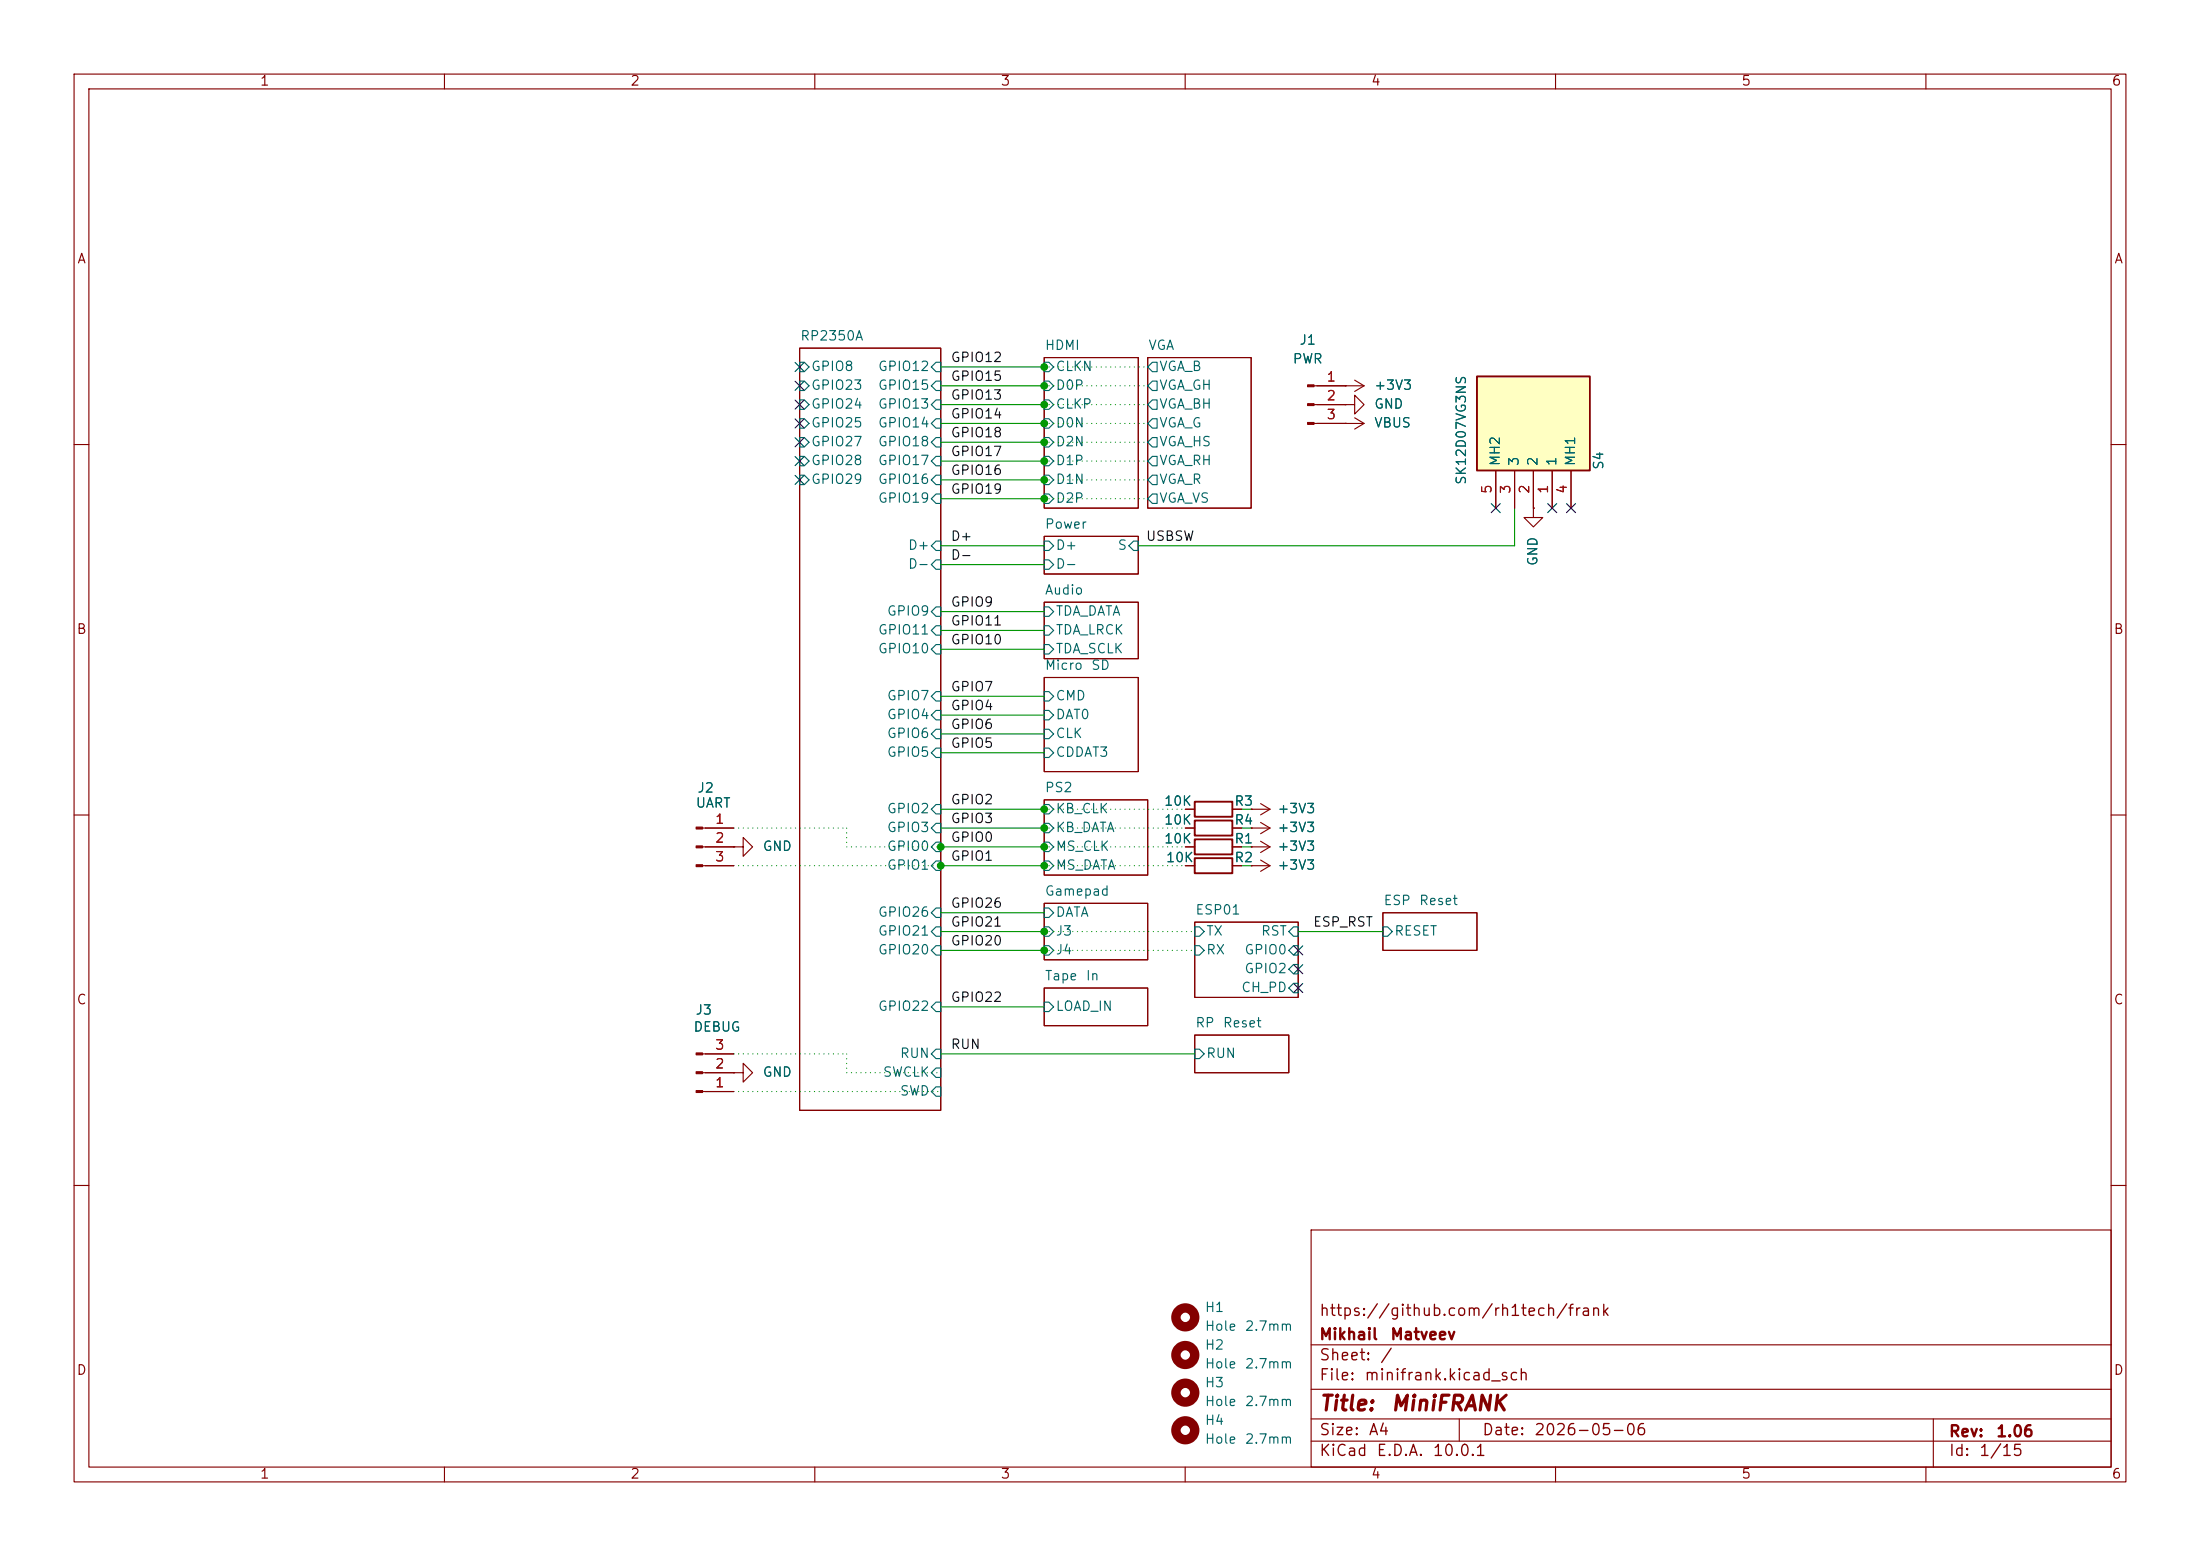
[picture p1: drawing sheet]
<svg xmlns="http://www.w3.org/2000/svg" width="297mm" height="210mm" viewBox="0 0 297 210" stroke-linecap="round" stroke-linejoin="round" font-family="sans-serif">
<g fill="none" stroke="#840000" stroke-width=".15">
<path d="M10 10h277v190h-277zM12 12h273v186h-273zM60 10v2M110 10v2M160 10v2M210 10v2M260 10v2M107.9 47h19.1v102.9h-19.1zM141 48.3h12.7v20.3h-12.7zM154.9 48.3h14v20.3h-14zM177.4 52.1h6.7M177.4 54.6h4.2"/>
<path d="M177.4 57.2h6.7M181.6 54.6h1.3v-1.3l1.2 1.3-1.2 1.3v-1.3M181.6 54.6h.1M181.6 52.1h.1M181.6 57.2h.1M182.9 51.3l1.2 .8M182.9 56.4l1.2 .8M184.1 52.1l-1.2 .7M184.1 57.2l-1.2 .7M10 60h2M141 72.4h12.7v5.1h-12.7zM207 68.6v1.3h1.3l-1.3 1.2-1.3-1.2h1.3"/>
<path d="M207 68.6h.1M285 60h2M141 91.4h12.7v12.7h-12.7zM141 81.3h12.7v7.6h-12.7zM10 110h2M94.8 111.8h4.3M94.8 114.3h4.3M94.8 116.8h4.3M99.1 114.3h1.2v-1.3l1.3 1.3-1.3 1.3v-1.3M99.1 114.3h.1M141 108h13.9v10.1h-13.9zM160 109.2h1.3"/>
<path d="M160 111.8h1.3M160 114.3h1.3M160 116.8h1.3M166.4 109.2h1.2M166.4 111.8h1.2M166.4 114.3h1.2M166.4 116.8h1.2M168.9 109.2h.1M168.9 114.3h.1M168.9 111.8h.1M168.9 116.8h.1M168.9 109.2h2.5"/>
<path d="M168.9 111.8h2.5M168.9 114.3h2.5M168.9 116.8h2.5M170.2 108.5l1.2 .7M170.2 113.5l1.2 .8M170.2 111l1.2 .8M170.2 116.1l1.2 .7M171.4 109.2l-1.2 .8M171.4 114.3l-1.2 .8M171.4 111.8l-1.2 .7M171.4 116.8l-1.2 .8M285 110h2"/>
<path d="M141 121.9h13.9v7.6h-13.9zM141 133.4h13.9v5h-13.9zM161.3 124.5h14v10.1h-14zM161.3 139.7h12.7v5.1h-12.7zM186.7 123.2h12.7v5.1h-12.7zM94.8 147.3h4.3M94.8 144.8h4.3M94.8 142.2h4.3M99.1 144.8h1.2v-1.3l1.3 1.3-1.3 1.3v-1.3M99.1 144.8h.1M10 160h2M177 166h108v32h-108z"/>
<path d="M285 160h2M60 198v2M110 198v2M160 198v2M177 194.5h108M177 191.5h108M177 187.5h108M177 181.5h108M197 191.5v3M210 198v2M260 198v2M261 191.5v6.5"/>
</g>
<g fill="none" stroke="#006464" stroke-width=".15">
<path d="M107.9 48.9h.7l.6 .6-.6 .7h-.7zM107.9 51.4h.7l.6 .7-.6 .6h-.7zM107.9 54h.7l.6 .6-.6 .6h-.7zM107.9 56.5h.7l.6 .7-.6 .6h-.7zM107.9 59.1h.7l.6 .6-.6 .6h-.7zM126.4 48.9h.6v1.3h-.6l-.7-.7zM126.4 54h.6v1.2h-.6l-.7-.6zM126.4 56.5h.6v1.3h-.6l-.7-.6zM126.4 51.4h.6v1.3h-.6l-.7-.6zM126.4 59.1h.6v1.2h-.6l-.7-.6zM141 48.9h.6l.6 .6-.6 .7h-.6zM141 51.4h.6l.6 .7-.6 .6h-.6z"/>
<path d="M141 54h.6l.6 .6-.6 .6h-.6zM141 56.5h.6l.6 .7-.6 .6h-.6zM141 59.1h.6l.6 .6-.6 .6h-.6zM154.9 49.5l.7-.6h.6v1.3h-.6zM154.9 57.2l.7-.7h.6v1.3h-.6zM154.9 59.7l.7-.6h.6v1.2h-.6zM155.6 54h.6v1.2h-.6l-.7-.6zM155.6 51.4h.6v1.3h-.6l-.7-.6zM107.9 61.6h.7l.6 .6-.6 .7h-.7zM107.9 64.1h.7l.6 .7-.6 .6h-.7zM126.4 73h.6v1.3h-.6l-.7-.6zM126.4 75.6h.6v1.2h-.6l-.7-.6z"/>
<path d="M126.4 64.1h.6v1.3h-.6l-.7-.6zM126.4 61.6h.6v1.3h-.6l-.7-.7zM126.4 66.7h.6v1.2h-.6l-.7-.6zM141 61.6h.6l.6 .6-.6 .7h-.6zM141 64.1h.6l.6 .7-.6 .6h-.6zM141 66.7h.6l.6 .6-.6 .6h-.6zM141 73h.6l.6 .7-.6 .6h-.6zM141 75.6h.6l.6 .6-.6 .6h-.6zM153 73h.7v1.3h-.7l-.6-.6zM154.9 64.8l.7-.7h.6v1.3h-.6zM154.9 62.2l.7-.6h.6v1.3h-.6zM154.9 67.3l.7-.6h.6v1.2h-.6z"/>
<path d="M126.4 95.9h.6v1.3h-.6l-.7-.7zM126.4 98.4h.6v1.3h-.6l-.7-.6zM126.4 93.3h.6v1.3h-.6l-.7-.6zM126.4 81.9h.6v1.3h-.6l-.7-.6zM126.4 87h.6v1.3h-.6l-.7-.7zM126.4 84.5h.6v1.2h-.6l-.7-.6zM141 93.3h.6l.6 .7-.6 .6h-.6zM141 95.9h.6l.6 .6-.6 .7h-.6zM141 98.4h.6l.6 .7-.6 .6h-.6zM141 81.9h.6l.6 .7-.6 .6h-.6zM141 84.5h.6l.6 .6-.6 .6h-.6zM141 87h.6l.6 .6-.6 .7h-.6z"/>
<path d="M126.4 113.7h.6v1.2h-.6l-.7-.6zM126.4 116.2h.6v1.3h-.6l-.7-.7zM126.4 108.6h.6v1.3h-.6l-.7-.7zM126.4 111.1h.6v1.3h-.6l-.7-.6zM126.4 101h.6v1.2h-.6l-.7-.6zM141 101h.6l.6 .6-.6 .6h-.6zM141 108.6h.6l.6 .6-.6 .7h-.6zM141 111.1h.6l.6 .7-.6 .6h-.6zM141 113.7h.6l.6 .6-.6 .6h-.6zM141 116.2h.6l.6 .6-.6 .7h-.6zM126.4 127.6h.6v1.3h-.6l-.7-.6zM126.4 125.1h.6v1.3h-.6l-.7-.7z"/>
<path d="M126.4 135.3h.6v1.2h-.6l-.7-.6zM126.4 122.6h.6v1.2h-.6l-.7-.6zM141 122.6h.6l.6 .6-.6 .6h-.6zM141 125.1h.6l.6 .6-.6 .7h-.6zM141 127.6h.6l.6 .7-.6 .6h-.6zM141 135.3h.6l.6 .6-.6 .6h-.6zM161.3 127.6h.6l.7 .7-.7 .6h-.6zM161.3 125.1h.6l.7 .6-.7 .7h-.6zM174.6 132.7h.7v1.3h-.7l-.6-.6zM174.6 127.6h.7v1.3h-.7l-.6-.6zM174.6 130.2h.7v1.2h-.7l-.6-.6zM174.6 125.1h.7v1.3h-.7l-.6-.7z"/>
<path d="M186.7 125.1h.6l.7 .6-.7 .7h-.6zM126.4 141.6h.6v1.3h-.6l-.7-.7zM126.4 144.1h.6v1.3h-.6l-.7-.6zM126.4 146.7h.6v1.3h-.6l-.7-.7zM161.3 141.6h.6l.7 .6-.7 .7h-.6z"/>
</g>
<g fill="none" stroke="#840000" stroke-width="1.3">
<circle cx="160" cy="177.8" r="1.27"/>
<circle cx="160" cy="188" r="1.27"/>
<circle cx="160" cy="193" r="1.27"/>
</g>
<path d="M161.3 110.7h5.1v2.1h-5.1zM161.3 113.3h5.1v2h-5.1zM161.3 115.8h5.1v2.1h-5.1zM161.3 108.2h5.1v2h-5.1z" fill="none" stroke="#840000" stroke-width=".25"/>
<g fill="#840000" stroke="#840000" stroke-width=".15">
<path d="M94 147.2h.8v.2h-.8z"/>
<path d="M94 144.7h.8v.2h-.8z"/>
<path d="M94 142.1h.8v.3h-.8z"/>
<path d="M176.5 51.9h.9v.3h-.9z"/>
<path d="M176.5 54.5h.9v.2h-.9z"/>
<path d="M176.5 57h.9v.3h-.9z"/>
<path d="M94 111.6h.8v.3h-.8z"/>
<path d="M94 114.2h.8v.2h-.8z"/>
<path d="M94 116.7h.8v.3h-.8z"/>
</g>
<path d="M199.4 50.8h15.2v12.7h-15.2z" fill="#ffffc2"/>
<path d="M199.4 50.8h15.2v12.7h-15.2z" fill="none" stroke="#840000" stroke-width=".25"/>
<g fill="none" stroke="#840000" stroke-width=".15">
<path d="M177.8 52.1h3.8M177.8 54.6h3.8M177.8 57.2h3.8M181.6 54.6h.1M181.6 52.1h.1M181.6 57.2h.1M201.9 63.5v5.1M204.5 63.5v5.1M207 68.6h.1M207 63.5v5.1M209.5 63.5v5.1M212.1 63.5v5.1"/>
<path d="M95.2 111.8h3.9M95.2 114.3h3.9M95.2 116.8h3.9M99.1 114.3h.1M160 111.8h1.3M160 114.3h1.3M160 116.8h1.3M160 109.2h1.3M166.4 111.8h1.2M166.4 114.3h1.2M166.4 116.8h1.2M166.4 109.2h1.2"/>
<path d="M168.9 116.8h.1M168.9 111.8h.1M168.9 114.3h.1M168.9 109.2h.1M95.2 147.3h3.9M95.2 144.8h3.9M95.2 142.2h3.9M99.1 144.8h.1"/>
</g>
<circle cx="160" cy="182.9" r="1.27" fill="none" stroke="#840000" stroke-width="1.3"/>
<g fill="none" stroke="#009600" stroke-width=".15">
<path d="M127 52.1h14M127 49.5h14M127 54.6h14M127 59.7h14M127 57.2h14M127 67.3h14M127 76.2h14M127 73.7h14M127 62.2h14M127 64.8h14M204.5 68.6v5.1h-50.8M127 94h14"/>
<path d="M127 96.5h14M127 87.6h14M127 82.6h14M127 85.1h14M127 99.1h14M127 114.3h14M127 109.2h14M127 111.8h14M127 116.8h14M127 101.6h14M167.6 114.3h1.3M167.6 109.2h1.3"/>
<path d="M167.6 111.8h1.3M167.6 116.8h1.3M127 125.7h14M127 135.9h14M127 123.2h14M127 128.3h14M175.3 125.7h11.4M127 142.2h34.3"/>
</g>
<g fill="none" stroke="#009600" stroke-width=".15" stroke-dasharray="0 .6">
<path d="M141 49.5h13.9M141 54.6h13.9M141 59.7h13.9M141 52.1h13.9M141 57.2h13.9M141 62.2h13.9M141 67.3h13.9M141 64.8h13.9M99.1 111.8h15.2M99.1 116.8h27.9M114.3 114.3h12.7M114.3 111.8v2.5"/>
<path d="M141 111.8h19M141 116.8h19M141 114.3h19M141 109.2h19M141 125.7h20.3M141 128.3h20.3M99.1 147.3h27.9M99.1 142.2h15.2M114.3 144.8h12.7M114.3 142.2v2.6"/>
</g>
<g fill="none" stroke="#000084" stroke-width=".15">
<path d="M107.3 56.5l1.3 1.3M107.3 54l1.3 1.2M107.3 59.1l1.3 1.2M107.3 51.5l1.3 1.2M107.3 48.9l1.3 1.2M108.6 56.5l-1.3 1.3M108.6 54l-1.3 1.2M108.6 59.1l-1.3 1.2M108.6 51.5l-1.3 1.2M108.6 48.9l-1.3 1.2M107.3 64.2l1.3 1.2M107.3 61.6l1.3 1.2"/>
<path d="M108.6 64.2l-1.3 1.2M108.6 61.6l-1.3 1.2M201.3 68l1.2 1.2M202.5 68l-1.2 1.2M208.9 68l1.3 1.2M210.2 68l-1.3 1.2M211.5 68l1.2 1.2M212.7 68l-1.2 1.2M174.7 130.2l1.2 1.2M174.7 127.7l1.2 1.2M174.7 132.7l1.2 1.3M175.9 130.2l-1.2 1.2"/>
<path d="M175.9 127.7l-1.2 1.2M175.9 132.7l-1.2 1.3"/>
</g>
<g fill="#009600" stroke="#009600" stroke-width=".14">
<circle cx="141" cy="57.2" r=".46"/>
<circle cx="141" cy="49.5" r=".46"/>
<circle cx="141" cy="52.1" r=".46"/>
<circle cx="141" cy="54.6" r=".46"/>
<circle cx="141" cy="62.2" r=".46"/>
<circle cx="141" cy="67.3" r=".46"/>
<circle cx="141" cy="64.8" r=".46"/>
<circle cx="141" cy="128.3" r=".46"/>
<circle cx="141" cy="125.7" r=".46"/>
<circle cx="141" cy="116.8" r=".46"/>
<circle cx="141" cy="111.8" r=".46"/>
<circle cx="141" cy="109.2" r=".46"/>
<circle cx="127" cy="114.3" r=".46"/>
<circle cx="127" cy="116.8" r=".46"/>
<circle cx="141" cy="114.3" r=".46"/>
<circle cx="141" cy="59.7" r=".46"/>
</g>
<g font-size="2" fill="#840000">
<text x="178" y="190.9">Title:</text>
<text x="187.7" y="190.9">MiniFRANK</text>
</g>
<g font-size="1.5" fill="#840000">
<text x="178" y="178">https://github.com/rh1tech/frank</text>
<text x="178" y="184">Sheet:</text>
<text x="178" y="181.2">Mikhail</text>
<text x="186.2" y="184">/</text>
<text x="187.6" y="181.2">Matveev</text>
<text x="178" y="186.7">File:</text>
<text x="184.1" y="186.7">minifrank.kicad_sch</text>
<text x="178" y="196.9">KiCad</text>
<text x="178" y="194.1">Size:</text>
<text x="184.7" y="194.1">A4</text>
<text x="185.7" y="196.9">E.D.A.</text>
<text x="193.3" y="196.9">10.0.1</text>
<text x="200" y="194.1">Date:</text>
<text x="207" y="194.1">2026-05-06</text>
<text x="263" y="194.3">Rev:</text>
<text x="263" y="196.9">Id:</text>
<text x="267.1" y="196.9">1/15</text>
<text x="269.4" y="194.3">1.06</text>
</g>
<g font-size="1.3" fill="#840000">
<text x="35" y="11.9">1</text>
<text x="85" y="11.9">2</text>
<text x="135" y="11.9">3</text>
<text x="185" y="11.9">4</text>
<text x="235" y="11.9">5</text>
<text x="285" y="11.9">6</text>
<text x="10.3" y="35.9">A</text>
<text x="285.3" y="35.9">A</text>
<text x="10.3" y="85.9">B</text>
<text x="285.3" y="85.9">B</text>
<text x="10.3" y="135.9">C</text>
<text x="285.3" y="135.9">C</text>
<text x="10.3" y="185.9">D</text>
<text x="285.3" y="185.9">D</text>
<text x="35" y="199.9">1</text>
<text x="85" y="199.9">2</text>
<text x="135" y="199.9">3</text>
<text x="185" y="199.9">4</text>
<text x="235" y="199.9">5</text>
<text x="285" y="199.9">6</text>
</g>
<g font-size="1.3" fill="#006464">
<text x="107.9" y="46.3">RP2350A</text>
<text x="141" y="47.5">HDMI</text>
<text x="154.9" y="47.5">VGA</text>
<text x="175.3" y="46.8">J1</text>
<text x="109.4" y="50.4">GPIO8</text>
<text x="109.4" y="52.9">GPIO23</text>
<text x="118.4" y="50.4">GPIO12</text>
<text x="118.4" y="52.9">GPIO15</text>
<text x="142.4" y="50.4">CLKN</text>
<text x="142.4" y="52.9">D0P</text>
<text x="156.4" y="50.4">VGA_B</text>
<text x="156.4" y="52.9">VGA_GH</text>
<text x="174.4" y="49.4">PWR</text>
<text x="185.4" y="52.9">+3V3</text>
<text x="109.4" y="55.5">GPIO24</text>
<text x="109.4" y="58">GPIO25</text>
<text x="118.4" y="55.5">GPIO13</text>
<text x="118.4" y="58">GPIO14</text>
<text x="142.4" y="55.5">CLKP</text>
<text x="142.4" y="58">D0N</text>
<text x="156.4" y="55.5">VGA_BH</text>
<text x="156.4" y="58">VGA_G</text>
<text x="185.4" y="55.5">GND</text>
<text x="185.4" y="58">VBUS</text>
<text x="109.4" y="60.6">GPIO27</text>
<text x="109.4" y="63.1">GPIO28</text>
<text x="109.4" y="65.6">GPIO29</text>
<text x="118.4" y="65.6">GPIO16</text>
<text x="118.4" y="63.1">GPIO17</text>
<text x="118.4" y="60.6">GPIO18</text>
<text x="142.4" y="60.6">D2N</text>
<text x="142.4" y="63.1">D1P</text>
<text x="142.4" y="65.6">D1N</text>
<text x="156.4" y="60.6">VGA_HS</text>
<text x="156.4" y="65.6">VGA_R</text>
<text x="156.4" y="63.1">VGA_RH</text>
<text x="198.2" y="65.5" transform="rotate(-90 198.2 65.5)">SK12D07VG3NS</text>
<text x="202.8" y="63" transform="rotate(-90 202.8 63)">MH2</text>
<text x="205.3" y="63" transform="rotate(-90 205.3 63)">3</text>
<text x="207.9" y="63" transform="rotate(-90 207.9 63)">2</text>
<text x="210.4" y="63" transform="rotate(-90 210.4 63)">1</text>
<text x="213" y="63" transform="rotate(-90 213 63)">MH1</text>
<text x="216.8" y="63.5" transform="rotate(-90 216.8 63.5)">S4</text>
<text x="118.4" y="68.2">GPIO19</text>
<text x="141" y="71.7">Power</text>
<text x="142.4" y="68.2">D2P</text>
<text x="156.4" y="68.2">VGA_VS</text>
<text x="122.5" y="74.5">D+</text>
<text x="122.5" y="77.1">D-</text>
<text x="142.4" y="74.5">D+</text>
<text x="142.4" y="77.1">D-</text>
<text x="150.8" y="74.5">S</text>
<text x="207.9" y="76.5" transform="rotate(-90 207.9 76.5)">GND</text>
<text x="119.7" y="83.4">GPIO9</text>
<text x="141" y="80.6">Audio</text>
<text x="142.4" y="83.4">TDA_DATA</text>
<text x="118.4" y="88.5">GPIO10</text>
<text x="118.4" y="86">GPIO11</text>
<text x="142.4" y="86">TDA_LRCK</text>
<text x="142.4" y="88.5">TDA_SCLK</text>
<text x="119.7" y="94.8">GPIO7</text>
<text x="141" y="90.7">Micro</text>
<text x="142.4" y="94.8">CMD</text>
<text x="147.2" y="90.7">SD</text>
<text x="119.7" y="97.4">GPIO4</text>
<text x="119.7" y="99.9">GPIO6</text>
<text x="142.4" y="97.4">DAT0</text>
<text x="142.4" y="99.9">CLK</text>
<text x="94.1" y="107.3">J2</text>
<text x="119.7" y="102.5">GPIO5</text>
<text x="141" y="107.2">PS2</text>
<text x="142.4" y="102.5">CDDAT3</text>
<text x="93.8" y="109.3">UART</text>
<text x="119.7" y="110.1">GPIO2</text>
<text x="119.7" y="112.6">GPIO3</text>
<text x="142.4" y="110.1">KB_CLK</text>
<text x="142.4" y="112.6">KB_DATA</text>
<text x="157.1" y="111.6">10K</text>
<text x="157.1" y="109.1">10K</text>
<text x="166.6" y="111.6">R4</text>
<text x="166.6" y="109.1">R3</text>
<text x="172.4" y="110.1">+3V3</text>
<text x="172.4" y="112.6">+3V3</text>
<text x="102.9" y="115.2">GND</text>
<text x="119.7" y="115.2">GPIO0</text>
<text x="119.7" y="117.7">GPIO1</text>
<text x="142.4" y="115.2">MS_CLK</text>
<text x="142.4" y="117.7">MS_DATA</text>
<text x="157.1" y="114.1">10K</text>
<text x="157.3" y="116.7">10K</text>
<text x="166.6" y="114.1">R1</text>
<text x="166.6" y="116.7">R2</text>
<text x="172.4" y="115.2">+3V3</text>
<text x="172.4" y="117.7">+3V3</text>
<text x="118.4" y="124.1">GPIO26</text>
<text x="141" y="121.2">Gamepad</text>
<text x="142.4" y="124.1">DATA</text>
<text x="161.3" y="123.7">ESP01</text>
<text x="186.7" y="122.5">ESP</text>
<text x="191.5" y="122.5">Reset</text>
<text x="118.4" y="129.1">GPIO20</text>
<text x="118.4" y="126.6">GPIO21</text>
<text x="142.4" y="126.6">J3</text>
<text x="142.4" y="129.1">J4</text>
<text x="162.8" y="129.1">RX</text>
<text x="162.8" y="126.6">TX</text>
<text x="167.9" y="129.1">GPIO0</text>
<text x="167.9" y="131.7">GPIO2</text>
<text x="170.1" y="126.6">RST</text>
<text x="188.2" y="126.6">RESET</text>
<text x="93.8" y="137.3">J3</text>
<text x="118.4" y="136.8">GPIO22</text>
<text x="141" y="132.6">Tape</text>
<text x="142.4" y="136.8">LOAD_IN</text>
<text x="146.5" y="132.6">In</text>
<text x="167.5" y="134.2">CH_PD</text>
<text x="93.5" y="139.5">DEBUG</text>
<text x="121.4" y="143.1">RUN</text>
<text x="161.3" y="139">RP</text>
<text x="162.8" y="143.1">RUN</text>
<text x="165" y="139">Reset</text>
<text x="102.9" y="145.6">GND</text>
<text x="119.1" y="145.6">SWCLK</text>
<text x="121.4" y="148.2">SWD</text>
<text x="162.6" y="179.9">Hole</text>
<text x="162.6" y="177.4">H1</text>
<text x="168" y="179.9">2.7mm</text>
<text x="162.6" y="185">Hole</text>
<text x="162.6" y="182.5">H2</text>
<text x="168" y="185">2.7mm</text>
<text x="162.6" y="190.1">Hole</text>
<text x="162.6" y="187.6">H3</text>
<text x="168" y="190.1">2.7mm</text>
<text x="162.6" y="195.2">Hole</text>
<text x="162.6" y="192.6">H4</text>
<text x="168" y="195.2">2.7mm</text>
</g>
<g font-size="1.3" fill="#0f0f0f">
<text x="128.3" y="51.7">GPIO15</text>
<text x="128.3" y="49.2">GPIO12</text>
<text x="128.3" y="56.8">GPIO14</text>
<text x="128.3" y="54.3">GPIO13</text>
<text x="128.3" y="59.3">GPIO18</text>
<text x="128.3" y="64.4">GPIO16</text>
<text x="128.3" y="61.9">GPIO17</text>
<text x="128.3" y="67">GPIO19</text>
<text x="128.3" y="75.9">D-</text>
<text x="128.3" y="73.3">D+</text>
<text x="154.6" y="73.3">USBSW</text>
<text x="128.3" y="82.2">GPIO9</text>
<text x="128.3" y="87.3">GPIO10</text>
<text x="128.3" y="84.7">GPIO11</text>
<text x="128.3" y="93.6">GPIO7</text>
<text x="128.3" y="98.7">GPIO6</text>
<text x="128.3" y="96.2">GPIO4</text>
<text x="128.3" y="101.3">GPIO5</text>
<text x="128.3" y="111.4">GPIO3</text>
<text x="128.3" y="108.9">GPIO2</text>
<text x="128.3" y="114">GPIO0</text>
<text x="128.3" y="116.5">GPIO1</text>
<text x="128.3" y="122.8">GPIO26</text>
<text x="128.3" y="125.4">GPIO21</text>
<text x="177.2" y="125.4">ESP_RST</text>
<text x="128.3" y="127.9">GPIO20</text>
<text x="128.3" y="135.5">GPIO22</text>
<text x="128.3" y="141.9">RUN</text>
</g>
<g font-size="1.3" fill="#a90000">
<text x="179" y="51.8">1</text>
<text x="179" y="54.4">2</text>
<text x="179" y="56.9">3</text>
<text x="201.7" y="66.7" transform="rotate(-90 201.7 66.7)">5</text>
<text x="204.2" y="66.7" transform="rotate(-90 204.2 66.7)">3</text>
<text x="206.8" y="66.7" transform="rotate(-90 206.8 66.7)">2</text>
<text x="209.3" y="66.7" transform="rotate(-90 209.3 66.7)">1</text>
<text x="211.8" y="66.7" transform="rotate(-90 211.8 66.7)">4</text>
<text x="96.4" y="111.5">1</text>
<text x="96.4" y="114">2</text>
<text x="96.4" y="116.6">3</text>
<text x="96.4" y="142">3</text>
<text x="96.4" y="147.1">1</text>
<text x="96.4" y="144.5">2</text>
</g>
</svg>
